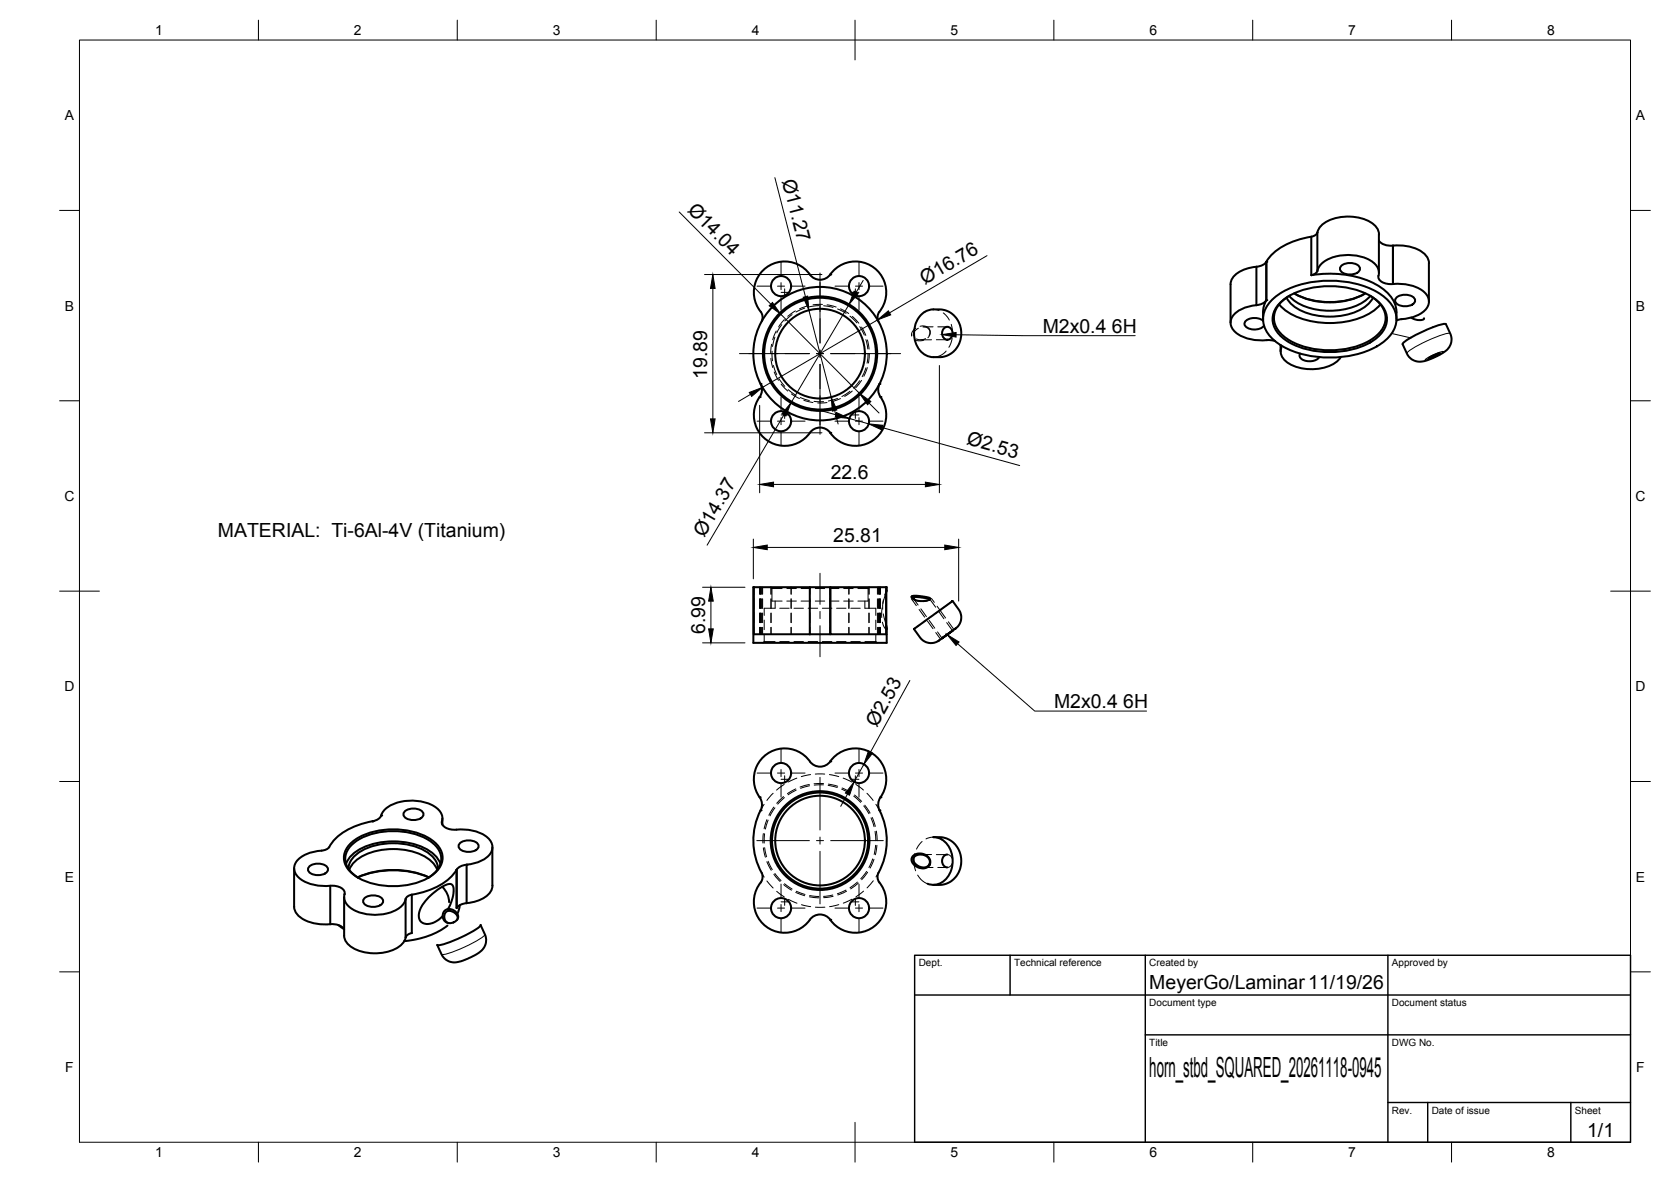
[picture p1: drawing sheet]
<svg xmlns="http://www.w3.org/2000/svg" width="420mm" height="297mm" viewBox="0 0 420 297" stroke-linecap="round" stroke-linejoin="round" font-family="sans-serif">
<!-- layer: Visible -->
<g fill="none" stroke="#000" stroke-width=".51">
<path d="M329.7 59.5v9.7M331.2 58.4v9.7M221.1 78.4a2.32 2.32 0 0 0-.2 2.4M221.1 78.4a7.8 7.8 0 0 0-1.5-11.3 7.8 7.8 0 0 0-11.2 2.3 3.3 3.3 0 0 1-5.3-1.1 7.8 7.8 0 0 0-11.1-.5 7.8 7.8 0 0 0-.5 11 2.34 2.34 0 0 1 0 1.9M309.4 71.4a5 5 0 0 1 4.4-4l3.2-.6 .9-.4 .5-.6v9.6M309.4 71.4v9.7M315.9 76.7a7.5 7.5 0 0 0-6.3 3.4 3.5 3.5 0 0 0 2.2 4.2 13.7 13.7 0 0 0 7.6 1.2l1.2 .2M315.9 67v9.7M318.4 75.5l-.9 .8-1.6 .4M318.4 65.8a15.8 15.8 0 0 1 11.3-6.3l.9-.3a1.8 1.8 0 0 0 .9-1.5 7.8 7.8 0 0 1 6.7-3.3 9.8 9.8 0 0 1 7.7 2.5l.7 1.3 .1 .7v9.6M318.4 75.5l-.7 1.9-.1 2.8M320.1 75.1a22.2 22.2 0 0 1 15.9-4.5 21.2 21.2 0 0 1 12.6 4.5 6.4 6.4 0 0 1 0 10.2 22.2 22.2 0 0 1-15.8 4.5 21.2 21.2 0 0 1-12.7-4.5 6.4 6.4 0 0 1 0-10.2z"/>
<path d="M321.6 76.5a16.8 16.8 0 0 0 12.8 4.7 16.8 16.8 0 0 0 12.7-4.7M322 76a19.3 19.3 0 0 1 14.6-4 17.2 17.2 0 0 1 10.1 4 5.5 5.5 0 0 1 0 8.4 19.3 19.3 0 0 1-14.5 4 17.2 17.2 0 0 1-10.2-4 5.5 5.5 0 0 1 0-8.4zM323.5 74.8a9.7 9.7 0 0 0 6.9 4.4 16.9 16.9 0 0 0 13.1-2.3l1.3-1.3 .4-.8M324.2 74.4a14.1 14.1 0 0 0 11.3 3.7 12.9 12.9 0 0 0 9.1-3.7M324.3 74.3a6.8 6.8 0 0 0-4 6.2 7.3 7.3 0 0 0 4.2 5.2 21.6 21.6 0 0 0 20.9-.8 5.6 5.6 0 0 0 1.9-8.2l-1.7-1.6-1.2-.8M325.4 73.7a18.7 18.7 0 0 0 17.9 0M325.7 73.9a19.5 19.5 0 0 0 17.4 0M329.7 69.2a25.2 25.2 0 0 1 17.8 3.2 7.9 7.9 0 0 1 3.6 7.8M329.7 69.1l.9-.3a1.67 1.67 0 0 0 .8-1.3 7.3 7.3 0 0 1 6.4-3.4 10.3 10.3 0 0 1 8 2.3 3.1 3.1 0 0 1 .8 3.2 3.2 3.2 0 0 0 3.7 1.8M337.2 66.8a3.5 3.5 0 0 1 4.7 .4 1.58 1.58 0 0 1-1.8 1.7 3 3 0 0 1-3.1-1v-.7zM346.7 60.5a3.6 3.6 0 0 0 3.6 1.2M350.2 61.7v9.7"/>
<path d="M350.3 71.4a10 10 0 0 1 8.4 2.6 3 3 0 0 1-.9 4.4 14.2 14.2 0 0 1-6.4 2l-.3 .2M350.3 61.7a9.7 9.7 0 0 1 8.5 2.8l.5 1.6v9.7M351.1 74.8a3.5 3.5 0 0 1 4.7 .4 1.58 1.58 0 0 1-1.9 1.7 3 3 0 0 1-3-1v-.7zM354.8 79.8a2.99 2.99 0 0 0 3.3 .3v-.1M191 99.8a7.8 7.8 0 0 0 2.1 11 7.8 7.8 0 0 0 10.9-2.5 3.2 3.2 0 0 1 4.8 .5M191.3 96.5a3.2 3.2 0 0 1-.3 3.3M221.2 96.5a3.6 3.6 0 0 0 .7 4 7.8 7.8 0 0 1-2.7 10.4 7.8 7.8 0 0 1-10.4-2.1M234.7 89.8l2.6-.2 2-.9 .9-.7 .7-1.1 .6-1.4 .2-1.1-.3-2.5-.5-1.3-.7-.9-1.7-1.4-1.1-.4-1.2-.1a5.3 5.3 0 0 0-6.3 5.1 5.7 5.7 0 0 0 4.8 6.9M237.4 82.4a1.41 1.41 0 0 1 1.7 .2 1.41 1.41 0 0 1 .4 1.7 1.32 1.32 0 0 1-1.6 1 1.32 1.32 0 0 1-1-1.5v-.6zM317.6 80.6a3.5 3.5 0 0 0-4.5 .3 1.22 1.22 0 0 0 1 1.7 3.4 3.4 0 0 0 3.7-.8M322 86.7v1.6M322 86.7l.1 .9"/>
<path d="M322.1 87v.6M322.1 87.6a3.4 3.4 0 0 0 1.9 3.7 11.8 11.8 0 0 0 12.1-.4l1-1.2M326.9 88.9a1.32 1.32 0 0 0 1.4 1.8 3.2 3.2 0 0 0 3.4-1M359.2 90.1l1.4-.9 1.5-.4-1.4 .8zM363.6 81.5a9.8 9.8 0 0 0-4.7 1.3l-2.2 1a10.5 10.5 0 0 0-4 2.7l1.1 2.4a4 4 0 0 0 5.6 1.4 11.5 11.5 0 0 0 5-3.1l.1-.2a3.5 3.5 0 0 0 .2-3.2l-1.1-2.3M189.5 147.6h-.1v14h33.5v-3.8M189.5 147.6v11.8h14.1M189.5 147.6h14.1M203.6 147.6h5.2v11.8h-5.2zM208.8 147.6h14v11.8h-14zM222.8 147.6h.1l-.1 1.3M222.8 157.1l.1 .6-.1 .4"/>
<path d="M229.2 149.9l.6-.2 1.4 .1 2.1 .3 .6 .4-1.2 .5h-1.7l-1.3-.4-.4-.3zM229.8 158.1l9.7-7.1 1.9 2.8 .3 1.1-.1 1-.7 1.5-5.5 4-1.5 .2-1.6-.5-.8-.7zM233.8 150.6l-2.4-.5h-1.7l-.1 .3 .5 .4M236.9 160.4l2.6-1.9zM74 218.2v9.7a4.5 4.5 0 0 0 3.4 3.7l3.1 .7 2.5-.1M77.8 217.8a3.5 3.5 0 0 1 4.6 .3 1.58 1.58 0 0 1-1.8 1.8 3 3 0 0 1-3.1-1.1v-.7zM87 217.1a9 9 0 0 1 6.5-4.9 18.4 18.4 0 0 1 15 2 6.2 6.2 0 0 1 2.2 2.9M87.6 218.3a6.1 6.1 0 0 1 4.4-5.1 17.4 17.4 0 0 1 15.8 1.2 5.3 5.3 0 0 1 2.4 3.9M87.8 218.6a8.5 8.5 0 0 1 6-4.6 17.2 17.2 0 0 1 14 1.9 5.8 5.8 0 0 1 2.1 2.7M88.1 212a16.8 16.8 0 0 1 13.5-3.4 13 13 0 0 1 8.8 4.3 4.8 4.8 0 0 1-1.6 7 18.7 18.7 0 0 1-19.8 0 4.9 4.9 0 0 1-.9-7.9zM101.8 203.9a3.5 3.5 0 0 1 4.6 .4 1.58 1.58 0 0 1-1.8 1.7 3 3 0 0 1-3.1-1v-.7zM111.1 206.4v.6"/>
<path d="M111.2 205.7v1.6M114.8 218.6v9.6zM114.8 218.5a15.7 15.7 0 0 1-11.2 6.3l-.1 9.7M114.8 218.5l.6-.5 .8-.5a13.1 13.1 0 0 0 6.2-2 3.1 3.1 0 0 0-.3-5.4 12.7 12.7 0 0 0-8.3-1.6 2.71 2.71 0 0 1-2.7-1.7 3.5 3.5 0 0 0-1.9-4.2 11.7 11.7 0 0 0-12.3 .7l-.8 1-.4 1-1 .8a21.4 21.4 0 0 0-10.3 4.6l-1.2 1.4a2.44 2.44 0 0 1-2.3 1.7 7.9 7.9 0 0 0-6.7 3.3 3.4 3.4 0 0 0 2.1 4.3 11.9 11.9 0 0 0 6.7 1.2M115.6 211.9a3.5 3.5 0 0 1 4.7 .4 1.58 1.58 0 0 1-1.8 1.7 3 3 0 0 1-3.1-1v-.7zM117.3 217.3v9.7M123.8 212.9v9.7a5 5 0 0 1-4.4 4l-3.2 .6-.8 .4-.6 .6M191 200.3a7.8 7.8 0 0 1 2.1-11 7.8 7.8 0 0 1 10.9 2.5 3.2 3.2 0 0 0 4.8-.5 7.8 7.8 0 0 1 11.1-1.6 7.8 7.8 0 0 1 1.2 11.2 3.2 3.2 0 0 0 .1 2.7M191 200.4a3.2 3.2 0 0 1 .3 3.2M191.2 203.6a17.2 17.2 0 0 0 .5 16.3 2.85 2.85 0 0 1-1 2.6 7.8 7.8 0 0 0 2.3 10.6 7.8 7.8 0 0 0 10.6-2M221.1 203.6a17.1 17.1 0 0 1-.4 16.2 2.8 2.8 0 0 0 1 2.7 7.8 7.8 0 0 1-2.5 10.7 7.8 7.8 0 0 1-10.8-2.4 3.2 3.2 0 0 0-4.8 .3M229.5 215.2l.5-.4 .8-.3h1.1l.8 .3 .7 .6 .5 .8v.6l-.2 .7-.5 .4-1 .3-1-.1-.8-.3-.6-.5-.5-.8-.1-.6z"/>
<path d="M229.8 215.4l.5-.4 .8-.2 1.5 .2 1 .8 .2 .6-.1 .7-.3 .5-.6 .3-.7 .1-.9-.2-.9-.5-.5-.7-.2-.6zM234.7 210.4l2.6 .1 1.4 .5 1.1 .8 .8 .9 .6 1.2 .4 1.1 .1 1.6-.3 1.6-.3 1-.9 1.3-.8 .8-2 .9-2.7 .2M234.7 210.4a5.3 5.3 0 0 1 4.8 5.5 5.7 5.7 0 0 1-4.7 6.5l-1.6-.3M238.2 214.7a1.65 1.65 0 0 0-1.3 1.7 1.65 1.65 0 0 0 1.3 1.6M83 232.2l1.9 .2a2.61 2.61 0 0 1 1.6 1.1l-1.4-1M83 222.6a3.7 3.7 0 0 1 3.6 1.4v.7M83 222.6v9.7M86.5 225.5v9.6a4.3 4.3 0 0 0 3 3.5 11.8 11.8 0 0 0 11.3-1.1l1-1.2 .2-.7M86.6 224.7h.1M86.6 224.7a3.8 3.8 0 0 0 2.9 4.2 11.5 11.5 0 0 0 11.6-1.3l.7-1.1a1.86 1.86 0 0 1 1.8-1.7M89.9 220.5a22.5 22.5 0 0 1 17.9 0M89.9 220.5a23.1 23.1 0 0 1 17.9 0"/>
<path d="M90.2 220.6a5.6 5.6 0 0 1-3.3-5.8 7.9 7.9 0 0 1 5.8-5 18.6 18.6 0 0 1 15.7 1.8 4.8 4.8 0 0 1 .2 8.3l-1 .7M91.6 225.7a3.5 3.5 0 0 1 4.7 .4 1.58 1.58 0 0 1-1.8 1.8 3 3 0 0 1-3.1-1.1v-.7zM102 225.9v9.7M103.6 234.5l-.9 .3-.7 .8M111.2 222.8l.8 1.1 .6 1.1 .3 1.7M111.8 228.9a2.11 2.11 0 0 1 2.3-.1 2.11 2.11 0 0 1 1 2 1.95 1.95 0 0 1-2.8 1 1.95 1.95 0 0 1-.5-2.9zM112.5 232.6a20.5 20.5 0 0 1-10.9 3.9M112.6 228.5a8.1 8.1 0 0 0 1.3-5.8 1.64 1.64 0 0 0-2.4 0 11.9 11.9 0 0 0-6.2 6.9 2.13 2.13 0 0 0 .7 2.2 2.13 2.13 0 0 0 2.4 .3l1.3-.6 1.6-1.3M114.9 231.2a1.86 1.86 0 0 0-2.1-2.3 1.63 1.63 0 0 0-1.1 1.6 1.63 1.63 0 0 0 1.1 1.5M115.6 227.5l-.6 2.1M120.8 232.5l1.1 2.3a4 4 0 0 1-2.6 5.3 11.8 11.8 0 0 1-5.6 1.7l-.5-.1a3.5 3.5 0 0 1-2.2-1.9l-1.1-2.3M120.9 232.4l-.1 .2a27.2 27.2 0 0 1-10.7 4.9l-.1-.1"/>
<circle cx="196.4" cy="71.9" r="2.53"/>
<circle cx="216" cy="71.9" r="2.53"/>
<circle cx="206.2" cy="88.9" r="14.4"/>
<circle cx="206.2" cy="88.9" r="16.8"/>
<circle cx="206.2" cy="88.9" r="14"/>
<circle cx="206.2" cy="88.9" r="11.3"/>
<circle cx="196.4" cy="105.9" r="2.53"/>
<circle cx="216" cy="105.9" r="2.53"/>
<circle cx="196.4" cy="194.3" r="2.53"/>
<circle cx="216" cy="194.3" r="2.53"/>
<circle cx="206.2" cy="211.2" r="12.4"/>
<circle cx="206.2" cy="211.2" r="12.1"/>
<circle cx="206.2" cy="211.2" r="11.3"/>
<circle cx="196.4" cy="228.2" r="2.53"/>
<circle cx="216" cy="228.2" r="2.53"/>
</g>
<!-- layer: Hidden -->
<g fill="none" stroke="#000" stroke-width=".25">
<path d="M199.2 79.1l-1.9 1.6M200 78.1l-1.9 1.4M202.4 77.4l-2.2 1M203.3 76.8l-2.3 .8M205.9 76.8l-2.4 .3M206.8 76.5l-2.4 .1M207.1 76.8l2.4 .5M208 76.6l2.2 .6M210.6 77.6l2.1 1.1M211.3 77.6l2.1 1.2M213.7 79.4l1.8 1.7M214.3 79.5l1.6 1.7"/>
<path d="M234.7 77.8l1.4 .2M237.2 78.6l1 1.1 .5 .7M193.8 90.1l.5 2.3M194 86.5l-.2 2.4M194.1 88.3l.1 2.4M194.5 91.8l.8 2.3M194.7 93.5l1 2.1M194.8 84.7l-.6 2.4M195.2 83.2l-.9 2.2M195.9 95.2l1.4 1.9M196.4 96.5l1.7 1.8M196.6 81.6l-1.3 2"/>
<path d="M197.2 80.3l-1.4 1.9M198.2 97.9l2 1.4M199 99l2 1.1M201.2 99.9l2.3 .8M213.7 98.3l-2 1.3M214.3 98.3l-1.9 1.3M216.2 95.7l-1.6 1.8M216.2 82.1l1.1 2.1M216.6 95.6l-1.4 1.8M216.6 82.2l1.1 2.1M217.7 92.4l-.9 2.3M217.7 85.4l.5 2.3"/>
<path d="M218.1 92.4l-.9 2.2M218.1 85.4l.4 2.3M218.3 88.9l-.3 2.4M218.6 88.9l-.2 2.3M230 85.4l1 .2 1.3-.1M230.3 82.5l-.9 .8-.2 .6v.6M230.9 82.5l-.9 .8-.4 1M231.4 82h1.4l.9 .7 .2 1.1-.6 1.1M231.5 85.4h2.7M232.1 82.2h.7l.7 .4 .3 .7-.2 1M232.2 82.1h2.4M232.7 85.1l-1.2 .3-1.1-.2"/>
<path d="M235.4 85.4h2.8M235.8 82.1h2.4M237.9 88.2l-1.7 1.2-1.5 .4M239.2 81.5l.3 2.4M239.4 85.1l-.8 2.2M202.1 100.6l2.3 .6M204.7 100.9h2.4M207.9 101.2l-2.3 .1M210.6 100.1l-2.3 .7M211.3 100.2l-2.2 .7M189.5 147.6v1.7M189.5 150.5v2.4"/>
<path d="M189.5 154.1v2.4M189.5 157.7v1.7M191 147.6v1.7M191 150.5v2.4M191 154.1v2.4M191 157.7v1.7M191.2 147.6v1.7M191.2 150.5v2.4M191.2 154.1v2.4M191.2 157.7v1.7M191.3 147.6v1.7M191.3 150.5v2.4"/>
<path d="M191.3 154.1v2.4M191.3 157.7v1.7M191.5 147.6v1.7M191.5 150.5v2.4M191.5 154.1v2.4M191.5 157.7v1.7M191.6 147.6v1.7M191.6 150.5v2.4M191.6 154.1v2.4M191.6 157.7v1.7M191.7 147.6v1.7M191.7 150.5v2.4"/>
<path d="M191.7 154.1v2.4M191.7 157.7v1.7M192.2 155.8v2.4M192.2 159.4v1.8M193.8 147.6l.3 .3M193.9 147.6v1.7M193.9 150.5v2.4M193.9 154.1v2.4M193.9 157.7v1.7M194.1 147.9h2.6M194.1 147.9v3.2h2.6M194.9 152.9h-2.7v1.8"/>
<path d="M194.9 151.1v1.8M196.1 152.9h2.3M197.8 147.9h2.4M197.8 151.1h2.4M198.9 147.6v1.7M198.9 150.5v2.4M198.9 154.1v2.4M198.9 157.7v1.7M199.6 152.9h2.4M201.4 147.9h2.4M201.4 151.1h2.4M203.2 152.9h2.4"/>
<path d="M203.6 147.6v1.7M203.6 150.5v2.4M203.6 154.1v2.4M203.6 157.7v1.7M205 147.9h2.4M205 151.1h2.4M206.8 152.9h2.4M208.6 147.9h2.3M208.6 151.1h2.3M208.8 147.6v1.7M208.8 150.5v2.4M208.8 154.1v2.4"/>
<path d="M208.8 157.7v1.7M210.4 152.9h2.3M212.1 147.9h2.4M212.1 151.1h2.4M213.4 147.6v1.7M213.4 150.5v2.4M213.4 154.1v2.4M213.4 157.7v1.7M213.9 152.9h2.4M215.7 147.9h2.6M217.5 151.1v1.8h2.7v1.8M218.3 147.9v3.2h-2.6"/>
<path d="M218.5 147.6v1.7M218.5 150.5v2.4M218.5 154.1v2.4M218.5 157.7v1.7M218.6 147.6l-.3 .3M220.2 155.8v2.4M220.2 159.4v1.8M220.6 147.6v1.7M220.6 150.5v2.4M220.6 154.1v2.4M220.6 157.7v1.7M220.8 147.6v1.7"/>
<path d="M220.8 150.5v2.4M220.8 154.1v2.4M220.8 157.7v1.7M220.9 147.6v1.7M220.9 150.5v2.4M220.9 154.1v2.4M220.9 157.7v1.7M221.1 147.6v1.7M221.1 150.5v2.4M221.1 154.1v2.4M221.1 157.7v1.7M221.4 147.6v1.7"/>
<path d="M221.4 150.5v2.4M221.4 154.1v2.4M221.4 157.7v1.7M221.8 152.8l-.1 2.4M221.9 156.3l.4 1.3 .5 .5M222.1 154.3l.7 2.8M222.1 150.7l-.1 2.4M222.8 158.1h.1M222.8 147.6v1.3l-.8 2.7M222.8 159.4h.1M222.8 158.1v1.3M222.9 148.5l-.5 1.1"/>
<path d="M229.7 150.4l1.1 1.6M229.9 150.7l.3 .1M230.1 150.8l.9 .3M231.3 157l-1.5 1.1M231.5 153l1.4 1.9M232.2 151.2l1.1-.2 .5-.4 1.5 2M233.6 155.9l1.4 1.9M233.9 150.5l-.1 .2M234.2 154.9l-1.9 1.4M235.7 158.8l1.2 1.6M236 153.6l1.3 1.9M238 156.5l1.5 2"/>
<path d="M239.5 151l-4.3 3.2M192.2 161.2h2.7M192.2 161.2l-.4 .4M196.1 161.2h2.3M199.6 161.2h2.4M203.2 161.2h2.4M206.8 161.2h2.4M210.4 161.2h2.3M213.9 161.2h2.4M217.5 161.2h2.7M220.2 161.2l.4 .4M194.4 199.4l-1.6 1.8"/>
<path d="M197.2 197.1l-1.9 1.5M200.1 198.3l-2.1 1.2M200.2 198.6l-2 1.1M200.4 195.5l-2.2 1M203.5 197.1l-2.3 .7M203.6 197.5l-2.3 .6M203.8 194.7l-2.3 .5M205 194.5h2.4M207.1 197.2l-2.4 .1M207.1 196.9l-2.4 .1M208.2 197.4l2.3 .5M208.3 197l2.3 .6"/>
<path d="M208.6 194.7l2.3 .5M211.6 198.3l2.1 1.1M211.8 198l2.1 1.1M212 195.5l2.2 1M214.9 199.8l1.8 1.6M215.2 197.1l1.9 1.5M218 199.4l1.5 1.8M191.5 219.4l.7 1M191.9 209.5l-.1 2.4M191.9 213.1l.5 2.3M192.1 202.1l-.9 1.6M192.3 209.5l-.1 2.4"/>
<path d="M192.3 213l.5 2.3M192.8 206l-.7 2.3M192.8 216.6l1.1 2.1M193.1 206.1l-.7 2.3M193.1 216.4l1.1 2.1M194.6 202.8l-1.3 2.1M194.6 219.7l1.6 1.8M194.8 203l-1.2 2M194.8 219.5l1.6 1.8M197 200.2l-1.7 1.7M197.2 200.4l-1.6 1.7M214.7 200.1l1.7 1.5"/>
<path d="M217.2 202.5l1.3 2M217.4 202.3l1.4 2M217.9 219l-1.5 1.8M218.2 219.2l-1.5 1.9M219 205.5l.8 2.3M219.3 205.4l.8 2.3M219.4 215.8l-.9 2.2M219.8 215.9l-1 2.3M220 208.9l.2 2.4M220.2 212.4l-.4 2.3M220.2 202.1l.9 1.6M220.3 208.9l.3 2.4"/>
<path d="M220.5 212.4l-.4 2.4M220.9 219.3l-.6 1.1M230 214.5l-.2 2.5 .4 1.8M230.7 219.9l1.3 1.5 1.2 .7M231.5 214.7h2.7M231.9 211.5l-1 1.1-.4 .8M232.2 218h2.4M234.7 210.4l-1.9 .4M235.4 214.8h3l.7 .4 .3 .6M239.4 217l-.3 .5-.7 .5h-2.6M192.8 221.4l1.6 1.8M195.3 224l1.9 1.4"/>
<path d="M197 222.3l2 1.4M197.3 222.1l1.9 1.3M198.2 226l2.2 1M200.1 224.3l2.2 .8M200.2 224l2.2 .8M201.5 227.4l2.3 .4M203.5 225.4l2.4 .2M203.6 225.1l2.3 .2M205 228h2.4M209.4 224.9l-2.3 .4M209.5 225.2l-2.4 .4M210.9 227.3l-2.3 .5"/>
<path d="M212.7 223.7l-2.2 .9M212.9 224l-2.2 .9M214.2 226l-2.2 1M215.6 221.7l-1.9 1.4M215.8 221.9l-1.9 1.5M217.1 224l-1.9 1.4M219.6 221.3l-1.6 1.8"/>
</g>
<!-- layer: Hidden Narrow -->
<path d="M229.2 150.5l1.2 1.7M231.1 153.2l1.4 1.9M233.2 156.1l1.4 1.9M234.2 150.4l.7 1M235.3 159l1.2 1.7M235.6 152.3l2.2 3M238.5 156.3l1.4 1.9" fill="none" stroke="#000" stroke-width=".25"/>
<!-- layer: Visible Narrow -->
<path d="M349.9 83.8l4.8 1.1M358.4 90.4l.8-.6a9.8 9.8 0 0 1 3.8-1.4 10.2 10.2 0 0 1-4.7 2.1zM364.7 83.8a12.3 12.3 0 0 0-5.8 1.8 12.3 12.3 0 0 0-5.1 3.2M236.3 153.3h.1M121.9 234.8a12.3 12.3 0 0 1-5.1 3.2 12.3 12.3 0 0 1-5.8 1.8" fill="none" stroke="#000" stroke-width=".25"/>
<!-- layer: Visible -->
<g fill="#000">
<circle cx="208.8" cy="69" r=".25"/>
<circle cx="318.4" cy="75.4" r=".25"/>
<circle cx="318.4" cy="65.8" r=".25"/>
<circle cx="191" cy="99.8" r=".25"/>
<circle cx="191.2" cy="96.5" r=".25"/>
<circle cx="221.1" cy="96.5" r=".25"/>
<circle cx="221.4" cy="99.8" r=".25"/>
<circle cx="208.8" cy="108.8" r=".25"/>
<circle cx="208.8" cy="191.4" r=".25"/>
<circle cx="93.7" cy="206.4" r=".25"/>
<circle cx="95.8" cy="204.9" r=".25"/>
<circle cx="117.3" cy="217.3" r=".25"/>
<circle cx="191" cy="200.3" r=".25"/>
<circle cx="191.2" cy="203.7" r=".25"/>
<circle cx="221.1" cy="203.7" r=".25"/>
<circle cx="221.4" cy="200.4" r=".25"/>
<circle cx="208.8" cy="231.1" r=".25"/>
</g>
<!-- layer: BORDER -->
<g fill="none" stroke="#000" stroke-width=".25">
<path d="M20 10.1h390v276.9h-390zM65 5.1v5M115 5.1v5M165 5.1v5M215 5.1v10M265 5.1v5M315 5.1v5M365 5.1v5M15 52.9h5M410 52.9h5M15 100.7h5M410 100.7h5"/>
<path d="M15 148.6h10M405 148.6h10M15 196.4h5M410 196.4h5M15 244.2h5M410 244.2h5M65 287v5M115 287v5M165 287v5M215 282.1v9.9M265 287v5M315 287v5"/>
<path d="M365 287v5"/>
</g>
<!-- layer: TITLEBLOCK -->
<path d="M230 240.1h180v46.9h-180zM230 250h180M254 240.1v9.9M288 240.1v46.9M349 240.1v46.9M288 260.1h122M349 277.1h61M359 277.1v9.9M395 277.1v9.9" fill="none" stroke="#000" stroke-width=".36"/>
<!-- layer: Smart Centers -->
<g fill="none" stroke="#000" stroke-width=".25">
<path d="M190.4 71.9h3.3M195.5 71.9h1.8M196.4 65.9v3.3M196.4 71v1.8M196.4 74.6v3.3M196.4 73.5h1.8M197.3 72.6v1.8M199.1 71.9h3.3M206.2 68.6v17.6M210 71.9h3.3M214.2 73.5h1.8M215.1 72.6v1.8"/>
<path d="M215.1 71.9h1.8M216 65.9v3.3M216 71v1.8M216 74.6v3.3M218.7 71.9h3.3M185.9 88.9h17.6M196.4 99.8v3.4M205.3 88.9h1.8M206.2 88v1.8M206.2 91.6v17.5M208.9 88.9h17.5M216 99.8v3.4"/>
<path d="M190.4 105.8h3.3M195.5 105.8h1.8M196.4 105v1.7M196.4 108.5v3.4M196.4 104.3h1.8M197.3 103.4v1.8M199.1 105.8h3.3M210 105.8h3.3M214.2 104.3h1.8M215.1 103.4v1.8M215.1 105.8h1.8M216 105v1.7"/>
<path d="M216 108.5v3.4M218.7 105.8h3.3M206.2 144.1v7.8M206.2 153.7v1.8M206.2 157.2v7.8M190.4 194.3h3.3M195.5 194.3h1.8M196.4 188.2v3.4M196.4 193.4v1.8M196.4 197v3.3M196.4 195.8h1.8M197.3 195v1.8"/>
<path d="M199.1 194.3h3.3M206.2 195.4v13.2M210 194.3h3.3M214.2 195.8h1.8M215.1 195v1.8M215.1 194.3h1.8M216 188.2v3.4M216 193.4v1.8M216 197v3.3M218.7 194.3h3.3M190.3 211.3h13.2M205.3 211.3h1.8"/>
<path d="M206.2 210.4v1.7M206.2 213.9v13.2M208.9 211.3h13.2M190.4 228.2h3.3M195.5 228.2h1.8M196.4 222.2v3.3M196.4 227.3v1.8M196.4 230.9v3.3M196.4 226.6h1.8M197.3 225.7v1.8M199.1 228.2h3.3M210 228.2h3.3"/>
<path d="M214.2 226.6h1.8M215.1 225.7v1.8M215.1 228.2h1.8M216 222.2v3.3M216 227.3v1.8M216 230.9v3.3M218.7 228.2h3.3"/>
</g>
<!-- layer: FD_Dimensions -->
<g fill="none" stroke="#000" stroke-width=".25">
<path d="M170.8 53.3l23 23.1M194.8 44.6l7.7 30M177.1 69h29.6M179.2 72.5v32.8M196.3 78.9l19.8 19.9M203.4 78l5.6 21.8M213.5 76.5l-14.6 24.7M217 70.5l-1.7 3M248.2 64.2l-24.5 14.4M188.7 99.1l-3 1.8M220.6 80.4l-28.9 17M236.2 91.8v32"/>
<path d="M177.1 108.8h29.6M191 101.9v21.9M197.1 104.3l-19.3 32.7M206.8 103.3l3.4 .9M209.9 103.2l.8 3.4M213.6 105.2l4.8 1.3M218.5 101.3l2.5 2.5M221.8 107.4l34.6 9.6M189.4 135.5v10M192.9 137.6h44.7M194.5 121.7h38.2M241 135.5v15.6"/>
<path d="M176.7 147.6h10.6M178.8 151.1v6.9M176.7 161.6h10.6M228.8 171l-9.9 18M213.1 199.6l-1.7 3M217.2 192.1l-2.4 4.4"/>
</g>
<g fill="#000" stroke="#000" stroke-width=".25">
<path d="M179.2 69l.6 3.5h-1.2zM193.4 76.8l.8-.8 2.1 2.9zM202 74.7l1.1-.3 .3 3.6zM214.8 73.2l1 .6-2.3 2.7zM220.6 80.4l2.8-2.3 .6 1zM188.4 98.6l3.3-1.2-2.7 2.2zM178.6 105.3h1.2l-.6 3.5zM198.9 101.2l-1.3 3.3-1-.5zM210.3 103.7l3.3 1.5-3.6-.4zM209 99.8l1.4 3.2-1.1 .3zM216.1 98.8l2.9 2.1-.9 .8zM218.4 106.5l3.6 .4-.4 1.1z"/>
<path d="M189.4 137.6l3.5-.6v1.1zM191 121.7l3.5-.5v1.1zM232.7 121.2l3.5 .5-3.5 .6zM237.6 137l3.4 .6-3.4 .5zM178.2 158h1.1l-.5 3.6zM178.8 147.6l.5 3.5h-1.1zM214.8 196.5l-1.2 3.3-1-.5zM218.4 188.7l1 .6-2.2 2.8z"/>
</g>
<!-- layer: Hole Notes -->
<path d="M236.9 84.1l3.5-.5v1.1zM238.1 159.5l3.1 1.8-.8 .9z" fill="#000" stroke="#000" stroke-width=".25"/>
<path d="M240.4 84.1l16.9 .3h28.1M240.8 161.8l19.4 16.9h28.1" fill="none" stroke="#000" stroke-width=".25"/>
<text font-size="7" x="289" y="270.6">horn_stbd_SQUARED_20261118-0945</text>
<g font-size="4.9">
<text x="196.6" y="45.4" transform="rotate(76 196.6 45.4)">Ø11.27</text>
<text x="172.7" y="53" transform="rotate(45 172.7 53)">Ø14.04</text>
<text x="232.6" y="71.6" transform="rotate(-30 232.6 71.6)">Ø16.76</text>
<text x="262.2" y="83.7">M2x0.4</text>
<text x="279.6" y="83.7">6H</text>
<text x="177.8" y="95.2" transform="rotate(-90 177.8 95.2)">19.89</text>
<text x="242.8" y="111.7" transform="rotate(15 242.8 111.7)">Ø2.53</text>
<text x="208.9" y="120.3">22.6</text>
<text x="54.8" y="134.9">MATERIAL: Ti-6Al-4V (Titanium)</text>
<text x="177.1" y="135.2" transform="rotate(-59 177.1 135.2)">Ø14.37</text>
<text x="209.5" y="136.1">25.81</text>
<text x="177.3" y="159.3" transform="rotate(-90 177.3 159.3)">6.99</text>
<text x="265" y="178">M2x0.4</text>
<text x="282.4" y="178">6H</text>
<text x="220.5" y="183" transform="rotate(-61 220.5 183)">Ø2.53</text>
<text x="289" y="248.5">MeyerGo/Laminar11/19/26</text>
<text x="399.1" y="285.7">1/1</text>
</g>
<g font-size="3.5">
<text x="39" y="8.8">1</text>
<text x="89" y="8.8">2</text>
<text x="139" y="8.8">3</text>
<text x="189" y="8.8">4</text>
<text x="239" y="8.8">5</text>
<text x="289" y="8.8">6</text>
<text x="339" y="8.8">7</text>
<text x="389" y="8.8">8</text>
<text x="16.3" y="30.2">A</text>
<text x="411.3" y="30.2">A</text>
<text x="16.3" y="78">B</text>
<text x="411.3" y="78">B</text>
<text x="16.2" y="125.9">C</text>
<text x="411.2" y="125.9">C</text>
<text x="16.2" y="173.7">D</text>
<text x="411.2" y="173.7">D</text>
<text x="16.3" y="221.6">E</text>
<text x="411.3" y="221.6">E</text>
<text x="16.4" y="269.4">F</text>
<text x="411.4" y="269.4">F</text>
<text x="39" y="290.8">1</text>
<text x="89" y="290.8">2</text>
<text x="139" y="290.8">3</text>
<text x="189" y="290.8">4</text>
<text x="239" y="290.8">5</text>
<text x="289" y="290.8">6</text>
<text x="339" y="290.8">7</text>
<text x="389" y="290.8">8</text>
</g>
<g font-size="2.5">
<text x="231" y="242.9">Dept.</text>
<text x="255" y="242.9">Technical reference</text>
<text x="289" y="242.9">Created by</text>
<text x="350" y="242.9">Approved by</text>
<text x="289" y="252.8">Document type</text>
<text x="350" y="252.8">Document status</text>
<text x="289" y="262.9">Title</text>
<text x="350" y="262.9">DWG No.</text>
<text x="350" y="279.9">Rev.</text>
<text x="360" y="279.9">Date of issue</text>
<text x="396" y="279.9">Sheet</text>
</g>
</svg>
